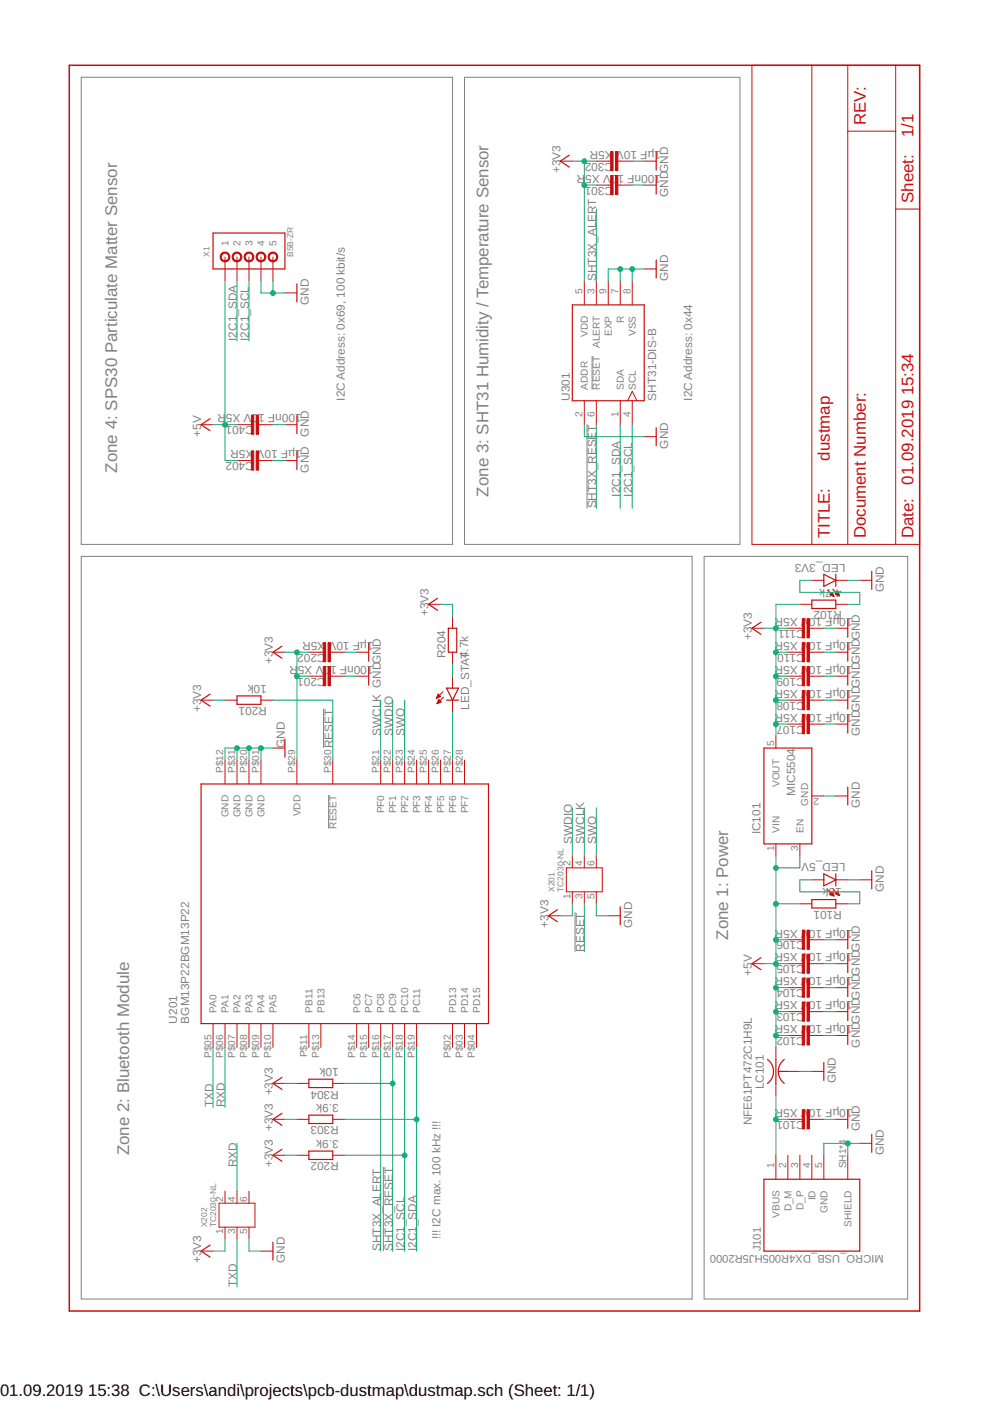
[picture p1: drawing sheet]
<svg xmlns="http://www.w3.org/2000/svg" width="210mm" height="297mm" viewBox="0 0 210 297" stroke-linecap="round" stroke-linejoin="round" font-family="sans-serif">
<path d="M17.2 16.4h78.7v99h-78.7zM98.5 16.4h58.4v99h-58.4zM125.5 75.5v7.1M124.5 90v17.8M17.2 118h129.5v157.4h-129.5zM149.3 118h43.1v157.4h-43.1zM68.6 150.2v8.4M69.7 168.6v7.1M121.9 193.4v8.4M81.3 247.4v17.9" fill="none" stroke="#808080" stroke-width=".21"/>
<path d="M14.7 13.8h180.3v264.2h-180.3z" fill="none" stroke="#c90d0c" stroke-width=".32"/>
<g fill="none" stroke="#c90d0c" stroke-width=".21">
<path d="M159.4 13.8h35.6v101.6h-35.6zM172.1 13.8v101.6M179.7 13.8v101.6M189.9 13.8v101.6M118.8 34.2h2.5M126.4 34.2h3.1M126.4 39.2h3.1M131 34.2h3M131 39.2h3M136.6 34.2h2.5M136.6 39.2h2.5M179.7 27.8h10.2"/>
<path d="M47.7 54.5v5.1M50.2 54.5v5.1M52.8 54.5v5.1M55.3 54.5v5.1M57.9 54.5v5.1M123.9 59.6v5M126.4 59.6v5M129 59.6v5M131.5 59.6v5M134 59.6v5M136.6 57h2.5M189.9 44.3h5.1"/>
<path d="M60.4 62.1h2.5M42.6 90h2.6M50.2 97.6h3.1M50.2 90h3.1M54.8 97.6h3.1M54.8 90h3.1M60.4 97.6h2.5M60.4 90h2.5M123.9 85v5M126.4 85v5M131.5 85v5M133.1 85l.9-2 1 2"/>
<path d="M134 85v5M136.6 92.6h2.5M57.9 138.3h2.5M65.5 138.3h3M70 138.3h3.1M75.6 138.3h2.6M90.9 128.1h2.5M95.9 130.7v2.5M95.9 138.3v2.5M159.4 133.2h2.6M167 133.2h3.1M167 138.3h3.1"/>
<path d="M169.6 128.1h2.5M171.6 133.2h3.1M171.6 138.3h3.1M172.1 123h2.6M175.4 125.1l1.4 1.4M175.9 126.1l.5-.5 .4 .9zM176 126v.1M176.2 125.9v.3M176.3 125.8v.4M176.4 125.6v.7M176.5 125.8v.5M176.6 124.9l1.4 1.4"/>
<path d="M176.7 126.1v.3M176.8 126.3v.1M177.1 126l.5-.5 .4 .8zM177.1 125.9v.1M177.2 133.2h2.5M177.2 138.3h2.5M177.2 128.1h2.5M177.2 123h2.5M177.2 125.8v.2M177.4 125.7v.4M177.5 125.6v.6M177.6 125.5v.7"/>
<path d="M177.7 125.8v.5M177.9 126.1v.2M182.3 123h2.5M42.6 148.4h2.6M47.7 148.4h2.5M55.3 148.4h2.6M57.9 158.6h2.5M65.5 143.4h3M70 143.4h3.1M75.6 143.4h2.6M92.6 147.9v.1M92.7 147.6v.4"/>
<path d="M92.7 149.1v.1M92.8 147.4v.5M92.8 148.8v.3M92.9 147.2l-.4 .9M92.9 147.2l.5 .5-.9 .4M92.9 147.2v.7M92.9 148.5v.6M93 148.3l.5 .5-.9 .4zM93.1 147.3v.5M93.1 148.4v.6M93.2 147.5v.3M93.2 148.5v.5"/>
<path d="M93.3 147.6v.1M93.3 148.6v.3M93.4 148.7v.2M93.9 146.7l-1.4 1.4M94 147.8l-1.4 1.4M95.9 143.4v2.5M95.9 148.4v2.6M164.5 156.1v2.5M167 153.5h3.1M167 148.4h3.1M167 143.4h3.1M171.6 153.5h3.1"/>
<path d="M171.6 148.4h3.1M171.6 143.4h3.1M177.2 153.5h2.5M177.2 148.4h2.5M177.2 143.4h2.5M47.7 161.1v5.1M50.2 161.1v5.1M52.8 161.1v5.1M55.3 161.1v5.1M62.9 161.1v5.1M70.5 161.1v5.1M80.7 161.1v5.1"/>
<path d="M83.2 161.1v5.1M85.8 161.1v5.1M88.3 161.1v5.1M90.9 161.1v5.1M93.4 161.1v5.1M95.9 161.1v5.1M98.5 161.1v5.1M164.5 178.9v2.6M169.6 178.9v2.6M172.1 168.8h2.6M177.2 168.8h2.5M116.3 194.2h2.5"/>
<path d="M120.1 184h7.6v5.1h-7.6zM121.3 181.5v2.5M121.3 189.1v2.5M123.9 181.5v2.5M123.9 189.1v2.5M126.4 181.5v2.5M126.4 189.1v2.5M129 194.2h2.5M167 199.2h3.1M169.6 191.6h2.5M171.6 199.2h3.1M172.1 186.5h2.6"/>
<path d="M175.4 188.6l1.4 1.4M175.9 189.6l.5-.5 .4 .9zM176 189.5v.1M176.2 189.4v.3M176.3 189.2v.5M176.4 189.1v.7M176.5 189.3v.5M176.6 188.4l1.4 1.4M176.7 189.5v.4M176.8 189.8v.1M177.1 189.5l.5-.5 .4 .8zM177.1 189.4v.1"/>
<path d="M177.2 199.2h2.5M177.2 186.5h2.5M177.2 191.6h2.5M177.2 189.3v.2M177.4 189.2v.4M177.5 189v.6M177.6 189v.7M177.7 189.3v.4M177.9 189.6v.2M182.3 186.5h2.5M45.2 217v5.1M47.7 217v5.1"/>
<path d="M50.2 217v5.1M52.8 217v5.1M55.3 217v5.1M57.9 217v5.1M65.5 217v5.1M68 217v5.1M75.6 217v5.1M78.2 217v5.1M80.7 217v5.1M83.2 217v5.1M85.8 217v5.1M88.3 217v5.1"/>
<path d="M95.9 217v5.1M98.5 217v5.1M101 217v5.1M159.4 204.3h2.6M167 204.3h3.1M167 219.5h3.1M167 214.5h3.1M167 209.4h3.1M171.6 204.3h3.1M171.6 219.5h3.1M171.6 214.5h3.1M171.6 209.4h3.1"/>
<path d="M177.2 204.3h2.5M177.2 219.5h2.5M177.2 214.5h2.5M177.2 209.4h2.5M57.9 237.3h2.5M57.9 229.7h2.5M62.9 237.3h2.6M62.9 229.7h2.6M70.5 237.3h2.6M70.5 229.7h2.6M164.5 222.1v2.5M164.5 229.7v2.5"/>
<path d="M167 227.2h2.6M167 237.3h3.1M171.6 237.3h3.1M172.1 227.2h2.6M177.2 237.3h2.5M46.4 255.1h7.7v5.1h-7.7zM47.7 252.6v2.5M50.2 252.6v2.5M52.8 252.6v2.5M57.9 244.9h2.5M62.9 244.9h2.6M70.5 244.9h2.6"/>
<path d="M164.5 244.9v5.1M167 244.9v5.1M169.6 244.9v5.1M172.1 244.9v5.1M174.7 244.9v5.1M179.7 244.9v5.1M182.3 242.4h2.5M42.6 265.3h2.6M47.7 260.2v2.5M50.2 260.2v2.5M52.8 260.2v2.5M55.3 265.3h2.6"/>
</g>
<g fill="none" stroke="#c90d0c" stroke-width=".25">
<path d="M120.7 32.9l-1.9 1.3 1.9 1.2M139.1 32.3v3.8M139.1 37.3v3.8M45.2 49.4h15.2v7.6h-15.2zM139.1 55.1v3.8M62.9 60.2v3.8M121.3 64.6h15.3v20.4h-15.3zM44.5 88.8l-1.9 1.2 1.9 1.3M62.9 88.1v3.8M62.9 95.7v3.8M139.1 90.7v3.8M59.8 137l-1.9 1.3 1.9 1.3"/>
<path d="M78.2 136.4v3.8M92.8 126.9l-1.9 1.2 1.9 1.3M95.1 133.2h1.7v5.1h-1.7zM161.3 131.9l-1.9 1.3 1.9 1.3M172.1 127.2h5.1v1.8h-5.1zM174.7 121.8l2.5 1.2-2.5 1.3zM177.2 121.8v2.5M179.7 131.3v3.8M179.7 136.4v3.8M184.8 121.1v3.8M44.5 147.2l-1.9 1.2 1.9 1.3M50.2 147.6h5.1v1.7h-5.1z"/>
<path d="M60.4 156.7v3.8M78.2 141.5v3.8M94.7 145.9h2.5l-1.3 2.5zM94.7 148.4h2.5M162 158.6h10.1v20.3h-10.1zM179.7 141.5v3.8M179.7 146.5v3.8M179.7 151.6v3.8M42.6 166.2h61v50.8h-61zM179.7 166.9v3.8M118.2 192.9l-1.9 1.3 1.9 1.2M131.5 192.3v3.8"/>
<path d="M172.1 190.7h5.1v1.8h-5.1zM174.7 185.3l2.5 1.2-2.5 1.3zM177.2 185.3v2.5M179.7 197.3v3.8M184.8 184.6v3.8M161.3 203.1l-1.9 1.2 1.9 1.3M179.7 202.4v3.8M179.7 207.5v3.8M179.7 212.6v3.8M179.7 217.6v3.8M59.8 236.1l-1.9 1.2 1.9 1.3M59.8 228.4l-1.9 1.3 1.9 1.3"/>
<path d="M65.5 228.8h5v1.8h-5zM65.5 236.4h5v1.8h-5zM162.7 224.6a3.2 3.2 0 0 1 0 5.1M164.5 224.6v5.1M165.1 227.2h1.9M166.3 224.6a3.2 3.2 0 0 0 0 5.1M174.7 225.3v3.8M179.7 235.4v3.8M59.8 243.7l-1.9 1.2 1.9 1.3M65.5 244.1h5v1.7h-5zM162 250h20.3v15.3h-20.3zM184.8 240.5v3.8"/>
<path d="M44.5 264l-1.9 1.3 1.9 1.2M57.9 263.4v3.8"/>
</g>
<g fill="#c90d0c" stroke="#c90d0c" stroke-width=".21">
<path d="M171.1 217.5h.5v4.1h-.5z"/>
<path d="M170.1 217.5h.5v4.1h-.5z"/>
<path d="M171.1 212.4h.5v4.1h-.5z"/>
<path d="M170.1 212.4h.5v4.1h-.5z"/>
<path d="M171.1 207.4h.5v4h-.5z"/>
<path d="M170.1 207.4h.5v4h-.5z"/>
<path d="M171.1 202.3h.5v4.1h-.5z"/>
<path d="M170.1 202.3h.5v4.1h-.5z"/>
<path d="M171.1 151.5h.5v4.1h-.5z"/>
<path d="M170.1 151.5h.5v4.1h-.5z"/>
<path d="M171.1 146.4h.5v4.1h-.5z"/>
<path d="M170.1 146.4h.5v4.1h-.5z"/>
<path d="M171.1 141.3h.5v4.1h-.5z"/>
<path d="M170.1 141.3h.5v4.1h-.5z"/>
<path d="M171.1 136.2h.5v4.1h-.5z"/>
<path d="M170.1 136.2h.5v4.1h-.5z"/>
<path d="M171.1 235.3h.5v4.1h-.5z"/>
<path d="M170.1 235.3h.5v4.1h-.5z"/>
<path d="M171.1 197.2h.5v4.1h-.5z"/>
<path d="M170.1 197.2h.5v4.1h-.5z"/>
<path d="M171.1 131.2h.5v4h-.5z"/>
<path d="M170.1 131.2h.5v4h-.5z"/>
<path d="M130.5 32.1h.5v4.1h-.5z"/>
<path d="M129.5 32.1h.5v4.1h-.5z"/>
<path d="M130.5 37.2h.5v4.1h-.5z"/>
<path d="M129.5 37.2h.5v4.1h-.5z"/>
<path d="M69.6 141.3h.5v4.1h-.5z"/>
<path d="M68.5 141.3h.5v4.1h-.5z"/>
<path d="M69.6 136.2h.5v4.1h-.5z"/>
<path d="M68.5 136.2h.5v4.1h-.5z"/>
<path d="M54.3 95.6h.5v4.1h-.5z"/>
<path d="M53.3 95.6h.5v4.1h-.5z"/>
<path d="M54.3 88h.5v4.1h-.5z"/>
<path d="M53.3 88h.5v4.1h-.5z"/>
</g>
<g fill="#c90d0c" stroke="#c90d0c" stroke-width=".21">
<path d="M47 53.7a1.04 1.04 0 0 1 1.7 .4 1.04 1.04 0 0 1-1 1.4v-.2a.79 .79 0 0 1-.7-1.1 .79 .79 0 0 1 1.3-.3 .79 .79 0 0 1-.4 1.3l-.2 .1v.2a1.04 1.04 0 0 1-1-.6 1.04 1.04 0 0 1 .3-1.2z" fill-rule="evenodd"/>
<path d="M49.5 53.7a1.04 1.04 0 0 1 1.7 .4 1.04 1.04 0 0 1-1 1.4v-.2a.79 .79 0 0 1-.7-1.1 .79 .79 0 0 1 1.3-.3 .79 .79 0 0 1-.3 1.3l-.3 .1v.2a1.04 1.04 0 0 1-.9-.6 1.04 1.04 0 0 1 .2-1.2z" fill-rule="evenodd"/>
<path d="M52.1 53.7a1.04 1.04 0 0 1 1.6 .4 1.04 1.04 0 0 1-.9 1.4v-.2a.79 .79 0 0 1-.8-1.1 .79 .79 0 0 1 1.3-.3 .79 .79 0 0 1-.3 1.3l-.2 .1v.2a1.04 1.04 0 0 1-1-.6 1.04 1.04 0 0 1 .3-1.2z" fill-rule="evenodd"/>
<path d="M54.6 53.7a1.04 1.04 0 0 1 1.7 .4 1.04 1.04 0 0 1-1 1.4v-.2a.79 .79 0 0 1-.7-1.1 .79 .79 0 0 1 1.3-.3 .79 .79 0 0 1-.3 1.3l-.3 .1v.2a1.04 1.04 0 0 1-.9-.6 1.04 1.04 0 0 1 .2-1.2z" fill-rule="evenodd"/>
<path d="M57.1 53.7a1.04 1.04 0 0 1 1.7 .4 1.04 1.04 0 0 1-.9 1.4v-.2a.79 .79 0 0 1-.8-1.1 .79 .79 0 0 1 1.3-.3 .79 .79 0 0 1-.3 1.3l-.2 .1v.2a1.04 1.04 0 0 1-1-.6 1.04 1.04 0 0 1 .2-1.2z" fill-rule="evenodd"/>
</g>
<g fill="none" stroke="#0dab76" stroke-width=".21">
<path d="M121.3 34.2h5.1M123.9 39.2h2.5M123.9 34.2v25.4M134 34.2h2.6M134 39.2h2.6M47.7 59.6v38h2.5M50.2 59.6v12.7M52.8 59.6v12.7M55.3 59.6v2.5h5.1M57.9 59.6v2.5M126.4 44.3v15.3M131.5 57v2.6"/>
<path d="M134 57v2.6M136.6 57h-7.6v2.6M45.2 90h5M57.9 90h2.5M57.9 97.6h2.5M123.9 90v2.6h12.7M126.4 90v17.8M131.5 90v17.8M134 90v17.8M60.4 138.3h5.1M62.9 138.3v22.8M73.1 138.3h2.5"/>
<path d="M93.4 128.1h2.5v2.6M162 133.2h5M164.5 138.3h2.5M169.6 128.1h-5.1v28M172.1 123h-2.5v2.6h12.7v2.5h-2.6M174.7 138.3h2.5M174.7 133.2h2.5M179.7 123h2.6M45.2 148.4h2.5M50.2 158.6v2.5M52.8 158.6v2.5M55.3 158.6v2.5"/>
<path d="M57.9 158.6h-10.2v2.5M57.9 148.4h12.6v12.7M62.9 143.4h2.6M73.1 143.4h2.5M80.7 148.4v12.7M83.2 148.4v12.7M85.8 148.4v12.7M95.9 140.8v2.6M95.9 151v10.1M164.5 153.5h2.5M164.5 148.4h2.5M164.5 143.4h2.5"/>
<path d="M174.7 153.5h2.5M174.7 148.4h2.5M174.7 143.4h2.5M121.3 171.3v10.2M123.9 171.3v10.2M126.4 171.3v10.2M174.7 168.8h2.5M121.3 191.6v2.6h-2.5M123.9 191.6v10.2M126.4 191.6v2.6h2.6M164.5 181.5v40.6M164.5 199.2h2.5"/>
<path d="M164.5 191.6h5.1M169.6 181.5v2.5h-5.1M172.1 186.5h-2.5v2.6h12.7v2.5h-2.6M174.7 199.2h2.5M179.7 186.5h2.6M162 204.3h5M164.5 219.5h2.5M164.5 214.5h2.5M164.5 209.4h2.5M174.7 204.3h2.5M174.7 219.5h2.5M174.7 214.5h2.5"/>
<path d="M174.7 209.4h2.5M45.2 222.1v12.7M47.7 222.1v12.7M60.4 237.3h2.5M60.4 229.7h2.5M73.1 237.3h15.2M73.1 229.7h10.1M80.7 222.1v43.2M83.2 222.1v43.2M85.8 222.1v43.2M88.3 222.1v43.2M164.5 232.2v12.7"/>
<path d="M164.5 237.3h2.5M169.6 227.2h2.5M174.7 237.3h2.5M50.2 242.4v10.2M60.4 244.9h2.5M73.1 244.9h12.7M179.7 242.4v2.5M182.3 242.4h-7.6v2.5M47.7 262.7v2.6h-2.5M50.2 262.7v10.2M52.8 262.7v2.6h2.5"/>
</g>
<g fill="#0dab76" stroke="#0dab76" stroke-width=".21">
<circle cx="164.5" cy="204.3" r=".51"/>
<circle cx="164.5" cy="184" r=".51"/>
<circle cx="164.5" cy="219.6" r=".51"/>
<circle cx="164.5" cy="214.5" r=".51"/>
<circle cx="164.5" cy="209.4" r=".51"/>
<circle cx="164.5" cy="199.3" r=".51"/>
<circle cx="164.5" cy="191.6" r=".51"/>
<circle cx="47.7" cy="90.1" r=".51"/>
<circle cx="179.7" cy="242.4" r=".51"/>
<circle cx="134" cy="57" r=".51"/>
<circle cx="131.5" cy="57" r=".51"/>
<circle cx="50.2" cy="158.6" r=".51"/>
<circle cx="52.8" cy="158.6" r=".51"/>
<circle cx="55.3" cy="158.6" r=".51"/>
<circle cx="57.9" cy="62.1" r=".51"/>
<circle cx="164.5" cy="237.3" r=".51"/>
<circle cx="164.5" cy="153.5" r=".51"/>
<circle cx="164.5" cy="148.5" r=".51"/>
<circle cx="164.5" cy="143.4" r=".51"/>
<circle cx="164.5" cy="138.3" r=".51"/>
<circle cx="164.5" cy="133.2" r=".51"/>
<circle cx="123.9" cy="34.2" r=".51"/>
<circle cx="123.9" cy="39.3" r=".51"/>
<circle cx="62.9" cy="143.4" r=".51"/>
<circle cx="62.9" cy="138.3" r=".51"/>
<circle cx="85.8" cy="245" r=".51"/>
<circle cx="88.3" cy="237.3" r=".51"/>
<circle cx="83.2" cy="229.7" r=".51"/>
</g>
<g font-size="3.6" fill="#c90d0c">
<text x="183.6" y="26.5" transform="rotate(-90 183.6 26.5)">REV:</text>
<text x="193.7" y="29.1" transform="rotate(-90 193.7 29.1)">1/1</text>
<text x="193.7" y="43.1" transform="rotate(-90 193.7 43.1)">Sheet:</text>
<text x="193.7" y="83.8" transform="rotate(-90 193.7 83.8)">15:34</text>
<text x="175.9" y="97.7" transform="rotate(-90 175.9 97.7)">dustmap</text>
<text x="193.7" y="102.7" transform="rotate(-90 193.7 102.7)">01.09.2019</text>
<text x="175.9" y="114.2" transform="rotate(-90 175.9 114.2)">TITLE:</text>
<text x="183.6" y="114.2" transform="rotate(-90 183.6 114.2)">Document Number:</text>
<text x="193.7" y="114.2" transform="rotate(-90 193.7 114.2)">Date:</text>
</g>
<g font-size="3.6" fill="#808080">
<text x="24.9" y="100.2" transform="rotate(-90 24.9 100.2)">Zone 4: SPS30 Particulate Matter Sensor</text>
<text x="103.6" y="105.3" transform="rotate(-90 103.6 105.3)">Zone 3: SHT31 Humidity / Temperature Sensor</text>
<text x="154.4" y="199.2" transform="rotate(-90 154.4 199.2)">Zone 1: Power</text>
<text x="27.4" y="244.9" transform="rotate(-90 27.4 244.9)">Zone 2: Bluetooth Module</text>
</g>
<g font-size="3.5">
<text x="0" y="296">01.09.2019</text>
<text x="18.7" y="296">15:38 C:\Users\andi\projects\pcb-dustmap\dustmap.sch (Sheet: 1/1)</text>
</g>
<g font-size="2.5" fill="#808080">
<text x="130" y="34.5" transform="rotate(-180 130 34.5)">C302</text>
<text x="140.1" y="32" transform="rotate(-180 140.1 32)">1µF 10V X5R</text>
<text x="118.8" y="36.7" transform="rotate(-90 118.8 36.7)">+3V3</text>
<text x="130" y="39.6" transform="rotate(-180 130 39.6)">C301</text>
<text x="140.1" y="37.1" transform="rotate(-180 140.1 37.1)">100nF 10V X5R</text>
<text x="141.7" y="41.8" transform="rotate(-90 141.7 41.8)">GNDGND</text>
<text x="126.4" y="59.6" transform="rotate(-90 126.4 59.6)">SHT3X_ALERT</text>
<text x="141.7" y="59.6" transform="rotate(-90 141.7 59.6)">GND</text>
<text x="65.5" y="64.6" transform="rotate(-90 65.5 64.6)">GND</text>
<text x="50.2" y="72.3" transform="rotate(-90 50.2 72.3)">I2C1_SDA</text>
<text x="52.8" y="72.3" transform="rotate(-90 52.8 72.3)">I2C1_SCL</text>
<text x="64" y="87.9" transform="rotate(-180 64 87.9)">100nF 10V X5R</text>
<text x="73.1" y="85" transform="rotate(-90 73.1 85)">I2C Address: 0x69, 100 kbit/s</text>
<text x="120.8" y="85" transform="rotate(-90 120.8 85)">U301</text>
<text x="139.1" y="85" transform="rotate(-90 139.1 85)">SHT31-DIS-B</text>
<text x="146.7" y="85" transform="rotate(-90 146.7 85)">I2C Address: 0x44</text>
<text x="42.6" y="92.6" transform="rotate(-90 42.6 92.6)">+5V</text>
<text x="53.8" y="90.4" transform="rotate(-180 53.8 90.4)">C401</text>
<text x="64" y="95.5" transform="rotate(-180 64 95.5)">1µF 10V X5R</text>
<text x="65.5" y="92.6" transform="rotate(-90 65.5 92.6)">GND</text>
<text x="141.7" y="95.1" transform="rotate(-90 141.7 95.1)">GND</text>
<text x="53.8" y="98" transform="rotate(-180 53.8 98)">C402</text>
<text x="65.5" y="100.2" transform="rotate(-90 65.5 100.2)">GND</text>
<text x="126.4" y="107.8" transform="rotate(-90 126.4 107.8)">SHT3X_RESET</text>
<text x="131.5" y="105.3" transform="rotate(-90 131.5 105.3)">I2C1_SDA</text>
<text x="134" y="105.3" transform="rotate(-90 134 105.3)">I2C1_SCL</text>
<text x="179.2" y="119.5" transform="rotate(-180 179.2 119.5)">LED_3V3</text>
<text x="178.5" y="124.8" transform="rotate(-180 178.5 124.8)">4.7k</text>
<text x="187.4" y="125.6" transform="rotate(-90 187.4 125.6)">GND</text>
<text x="90.9" y="130.7" transform="rotate(-90 90.9 130.7)">+3</text>
<text x="90.9" y="127.8" transform="rotate(-90 90.9 127.8)">V3</text>
<text x="178.5" y="129.6" transform="rotate(-180 178.5 129.6)">R102</text>
<text x="180.8" y="131" transform="rotate(-180 180.8 131)">10µF 10V X5R</text>
<text x="79.2" y="136.1" transform="rotate(-180 79.2 136.1)">1µF 10V X5R</text>
<text x="159.4" y="135.7" transform="rotate(-90 159.4 135.7)">+3</text>
<text x="159.4" y="132.9" transform="rotate(-90 159.4 132.9)">V3</text>
<text x="170.6" y="133.6" transform="rotate(-180 170.6 133.6)">C111</text>
<text x="180.8" y="136.1" transform="rotate(-180 180.8 136.1)">10µF 10V X5R</text>
<text x="57.9" y="140.8" transform="rotate(-90 57.9 140.8)">+3V3</text>
<text x="69" y="143.7" transform="rotate(-180 69 143.7)">C201</text>
<text x="69" y="138.7" transform="rotate(-180 69 138.7)">C202</text>
<text x="79.2" y="141.2" transform="rotate(-180 79.2 141.2)">100nF 10V X5R</text>
<text x="94.5" y="139.6" transform="rotate(-90 94.5 139.6)">R204</text>
<text x="99.3" y="139.6" transform="rotate(-90 99.3 139.6)">4.7k</text>
<text x="170.6" y="143.7" transform="rotate(-180 170.6 143.7)">C109</text>
<text x="170.6" y="138.7" transform="rotate(-180 170.6 138.7)">C110</text>
<text x="180.8" y="141.2" transform="rotate(-180 180.8 141.2)">10µF 10V X5R</text>
<text x="56.6" y="145.1" transform="rotate(-180 56.6 145.1)">10k</text>
<text x="56.6" y="149.9" transform="rotate(-180 56.6 149.9)">R201</text>
<text x="170.6" y="148.8" transform="rotate(-180 170.6 148.8)">C108</text>
<text x="180.8" y="146.3" transform="rotate(-180 180.8 146.3)">10µF 10V X5R</text>
<text x="42.6" y="151" transform="rotate(-90 42.6 151)">+3V3</text>
<text x="99.5" y="150.5" transform="rotate(-90 99.5 150.5)">LED_STAT</text>
<text x="170.6" y="153.9" transform="rotate(-180 170.6 153.9)">C107</text>
<text x="180.8" y="151.4" transform="rotate(-180 180.8 151.4)">10µF 10V X5R</text>
<text x="60.4" y="158.6" transform="rotate(-90 60.4 158.6)">GND</text>
<text x="70.6" y="158.6" transform="rotate(-90 70.6 158.6)">RESET</text>
<text x="80.7" y="156.1" transform="rotate(-90 80.7 156.1)">SWCLK GNDGND</text>
<text x="83.3" y="156.1" transform="rotate(-90 83.3 156.1)">SWDIO</text>
<text x="85.8" y="156.1" transform="rotate(-90 85.8 156.1)">SWO</text>
<text x="182.3" y="156.1" transform="rotate(-90 182.3 156.1)">GNDGNDGNDGNDGND</text>
<text x="168.6" y="168.8" transform="rotate(-90 168.6 168.8)">MIC5504</text>
<text x="182.3" y="171.3" transform="rotate(-90 182.3 171.3)">GND</text>
<text x="121.3" y="178.9" transform="rotate(-90 121.3 178.9)">SWDIO</text>
<text x="123.9" y="178.9" transform="rotate(-90 123.9 178.9)">SWCLK</text>
<text x="126.4" y="178.9" transform="rotate(-90 126.4 178.9)">SWO</text>
<text x="161.2" y="176.9" transform="rotate(-90 161.2 176.9)">IC101</text>
<text x="179.2" y="183" transform="rotate(-180 179.2 183)">LED_5V</text>
<text x="178.5" y="188.3" transform="rotate(-180 178.5 188.3)">10k</text>
<text x="187.4" y="189.1" transform="rotate(-90 187.4 189.1)">GND</text>
<text x="116.3" y="196.7" transform="rotate(-90 116.3 196.7)">+3V3</text>
<text x="134" y="196.7" transform="rotate(-90 134 196.7)">GND</text>
<text x="178.5" y="193.1" transform="rotate(-180 178.5 193.1)">R101</text>
<text x="180.8" y="197.1" transform="rotate(-180 180.8 197.1)">10µF 10V X5R</text>
<text x="123.9" y="201.8" transform="rotate(-90 123.9 201.8)">RESET</text>
<text x="159.4" y="204" transform="rotate(-90 159.4 204)">V</text>
<text x="170.6" y="199.6" transform="rotate(-180 170.6 199.6)">C106</text>
<text x="180.8" y="202.2" transform="rotate(-180 180.8 202.2)">10µF 10V X5R</text>
<text x="159.4" y="206.9" transform="rotate(-90 159.4 206.9)">+5</text>
<text x="170.6" y="209.8" transform="rotate(-180 170.6 209.8)">C104</text>
<text x="170.6" y="204.7" transform="rotate(-180 170.6 204.7)">C105</text>
<text x="180.8" y="207.2" transform="rotate(-180 180.8 207.2)">10µF 10V X5R</text>
<text x="170.6" y="214.9" transform="rotate(-180 170.6 214.9)">C103</text>
<text x="180.8" y="212.3" transform="rotate(-180 180.8 212.3)">10µF 10V X5R</text>
<text x="37.5" y="217" transform="rotate(-90 37.5 217)">U201</text>
<text x="40.1" y="217" transform="rotate(-90 40.1 217)">BGM13P22BGM13P22</text>
<text x="170.6" y="219.9" transform="rotate(-180 170.6 219.9)">C102</text>
<text x="180.8" y="217.4" transform="rotate(-180 180.8 217.4)">10µF 10V X5R</text>
<text x="71.8" y="226.4" transform="rotate(-180 71.8 226.4)">10k</text>
<text x="182.3" y="222.1" transform="rotate(-90 182.3 222.1)">GNDGNDGNDGNDGND</text>
<text x="71.8" y="231.2" transform="rotate(-180 71.8 231.2)">R304</text>
<text x="162" y="231" transform="rotate(-90 162 231)">LC101</text>
<text x="177.2" y="229.7" transform="rotate(-90 177.2 229.7)">GND</text>
<text x="45.2" y="234.8" transform="rotate(-90 45.2 234.8)">TXD</text>
<text x="47.7" y="234.8" transform="rotate(-90 47.7 234.8)">RXD</text>
<text x="71.8" y="234" transform="rotate(-180 71.8 234)">3.9k</text>
<text x="71.8" y="238.8" transform="rotate(-180 71.8 238.8)">R303</text>
<text x="159.4" y="238.6" transform="rotate(-90 159.4 238.6)">NFE61PT472C1H9L</text>
<text x="170.6" y="237.7" transform="rotate(-180 170.6 237.7)">C101</text>
<text x="180.8" y="235.2" transform="rotate(-180 180.8 235.2)">10µF 10V X5R</text>
<text x="182.3" y="239.9" transform="rotate(-90 182.3 239.9)">GND</text>
<text x="71.8" y="241.6" transform="rotate(-180 71.8 241.6)">3.9k</text>
<text x="187.4" y="244.9" transform="rotate(-90 187.4 244.9)">GND</text>
<text x="50.2" y="247.5" transform="rotate(-90 50.2 247.5)">RXD</text>
<text x="57.9" y="247.5" transform="rotate(-90 57.9 247.5)">+3V3 +3V3 +3V3</text>
<text x="71.8" y="246.4" transform="rotate(-180 71.8 246.4)">R202</text>
<text x="93.4" y="262.7" transform="rotate(-90 93.4 262.7)">!!! I2C max. 100 kHz !!!</text>
<text x="42.6" y="267.8" transform="rotate(-90 42.6 267.8)">+3V3</text>
<text x="60.4" y="267.8" transform="rotate(-90 60.4 267.8)">GND</text>
<text x="80.7" y="265.3" transform="rotate(-90 80.7 265.3)">SHT3X_ALERT</text>
<text x="83.3" y="265.3" transform="rotate(-90 83.3 265.3)">SHT3X_RESET</text>
<text x="85.8" y="265.3" transform="rotate(-90 85.8 265.3)">I2C1_SCL</text>
<text x="88.3" y="265.3" transform="rotate(-90 88.3 265.3)">I2C1_SDA</text>
<text x="50.2" y="272.9" transform="rotate(-90 50.2 272.9)">TXD</text>
</g>
<g font-size="2.4" fill="#808080">
<text x="161.3" y="265.3" transform="rotate(-90 161.3 265.3)">J101</text>
<text x="187.4" y="266.1" transform="rotate(-180 187.4 266.1)">MICRO_USB_DX4R005HJ5R2000</text>
</g>
<g font-size="2.1" fill="#808080">
<text x="48.5" y="52.1" transform="rotate(-90 48.5 52.1)">1</text>
<text x="51" y="52.1" transform="rotate(-90 51 52.1)">2</text>
<text x="53.5" y="52.1" transform="rotate(-90 53.5 52.1)">3</text>
<text x="56.1" y="52.1" transform="rotate(-90 56.1 52.1)">4</text>
<text x="58.6" y="52.1" transform="rotate(-90 58.6 52.1)">5</text>
<text x="123.5" y="62.3" transform="rotate(-90 123.5 62.3)">5</text>
<text x="126.1" y="62.3" transform="rotate(-90 126.1 62.3)">3</text>
<text x="128.6" y="62.3" transform="rotate(-90 128.6 62.3)">9</text>
<text x="131.1" y="62.3" transform="rotate(-90 131.1 62.3)">7</text>
<text x="133.7" y="62.3" transform="rotate(-90 133.7 62.3)">8</text>
<text x="124.6" y="71.5" transform="rotate(-90 124.6 71.5)">VDD</text>
<text x="129.7" y="71.2" transform="rotate(-90 129.7 71.2)">EXP</text>
<text x="132.3" y="68.5" transform="rotate(-90 132.3 68.5)">R</text>
<text x="134.8" y="71.2" transform="rotate(-90 134.8 71.2)">VSS</text>
<text x="127.2" y="73.8" transform="rotate(-90 127.2 73.8)">ALERT</text>
<text x="124.6" y="82.6" transform="rotate(-90 124.6 82.6)">ADDR</text>
<text x="127.2" y="82.6" transform="rotate(-90 127.2 82.6)">RESET</text>
<text x="132.3" y="82.6" transform="rotate(-90 132.3 82.6)">SDA</text>
<text x="134.8" y="82.6" transform="rotate(-90 134.8 82.6)">SCL</text>
<text x="123.5" y="88.5" transform="rotate(-90 123.5 88.5)">2</text>
<text x="126.1" y="88.5" transform="rotate(-90 126.1 88.5)">6</text>
<text x="131.1" y="88.5" transform="rotate(-90 131.1 88.5)">1</text>
<text x="133.7" y="88.5" transform="rotate(-90 133.7 88.5)">4</text>
<text x="164.2" y="158.2" transform="rotate(-90 164.2 158.2)">5</text>
<text x="47.3" y="163.9" transform="rotate(-90 47.3 163.9)">P$12</text>
<text x="49.9" y="163.9" transform="rotate(-90 49.9 163.9)">P$31</text>
<text x="52.4" y="163.9" transform="rotate(-90 52.4 163.9)">P$20</text>
<text x="55" y="163.9" transform="rotate(-90 55 163.9)">P$01</text>
<text x="62.6" y="163.9" transform="rotate(-90 62.6 163.9)">P$29</text>
<text x="70.2" y="163.9" transform="rotate(-90 70.2 163.9)">P$30</text>
<text x="80.4" y="163.9" transform="rotate(-90 80.4 163.9)">P$21</text>
<text x="82.9" y="163.9" transform="rotate(-90 82.9 163.9)">P$22</text>
<text x="85.4" y="163.9" transform="rotate(-90 85.4 163.9)">P$23</text>
<text x="88" y="163.9" transform="rotate(-90 88 163.9)">P$24</text>
<text x="90.5" y="163.9" transform="rotate(-90 90.5 163.9)">P$25</text>
<text x="93.1" y="163.9" transform="rotate(-90 93.1 163.9)">P$26</text>
<text x="95.6" y="163.9" transform="rotate(-90 95.6 163.9)">P$27</text>
<text x="98.1" y="163.9" transform="rotate(-90 98.1 163.9)">P$28</text>
<text x="165.3" y="166.9" transform="rotate(-90 165.3 166.9)">VOUT</text>
<text x="48.5" y="173.3" transform="rotate(-90 48.5 173.3)">GND</text>
<text x="51" y="173.3" transform="rotate(-90 51 173.3)">GND</text>
<text x="53.5" y="173.3" transform="rotate(-90 53.5 173.3)">GND</text>
<text x="56.1" y="173.3" transform="rotate(-90 56.1 173.3)">GND</text>
<text x="63.7" y="173.1" transform="rotate(-90 63.7 173.1)">VDD</text>
<text x="81.5" y="172.5" transform="rotate(-90 81.5 172.5)">PF0</text>
<text x="84" y="172.5" transform="rotate(-90 84 172.5)">PF1</text>
<text x="86.6" y="172.5" transform="rotate(-90 86.6 172.5)">PF2</text>
<text x="89.1" y="172.5" transform="rotate(-90 89.1 172.5)">PF3</text>
<text x="91.6" y="172.5" transform="rotate(-90 91.6 172.5)">PF4</text>
<text x="94.2" y="172.5" transform="rotate(-90 94.2 172.5)">PF5</text>
<text x="96.7" y="172.5" transform="rotate(-90 96.7 172.5)">PF6</text>
<text x="99.3" y="172.5" transform="rotate(-90 99.3 172.5)">PF7</text>
<text x="171.4" y="170.8" transform="rotate(-90 171.4 170.8)">GND</text>
<text x="173.7" y="169.1" transform="rotate(-180 173.7 169.1)">2</text>
<text x="71.3" y="175.7" transform="rotate(-90 71.3 175.7)">RESET</text>
<text x="165.3" y="176.6" transform="rotate(-90 165.3 176.6)">VIN</text>
<text x="170.4" y="176.6" transform="rotate(-90 170.4 176.6)">EN</text>
<text x="121" y="183.6" transform="rotate(-90 121 183.6)">2</text>
<text x="123.5" y="183.6" transform="rotate(-90 123.5 183.6)">4</text>
<text x="126.1" y="183.6" transform="rotate(-90 126.1 183.6)">6</text>
<text x="164.2" y="180.5" transform="rotate(-90 164.2 180.5)">1</text>
<text x="169.2" y="180.5" transform="rotate(-90 169.2 180.5)">3</text>
<text x="121" y="190.6" transform="rotate(-90 121 190.6)">1</text>
<text x="123.5" y="190.6" transform="rotate(-90 123.5 190.6)">3</text>
<text x="126.1" y="190.6" transform="rotate(-90 126.1 190.6)">5</text>
<text x="45.9" y="214.7" transform="rotate(-90 45.9 214.7)">PA0</text>
<text x="48.5" y="214.7" transform="rotate(-90 48.5 214.7)">PA1</text>
<text x="51" y="214.7" transform="rotate(-90 51 214.7)">PA2</text>
<text x="53.5" y="214.7" transform="rotate(-90 53.5 214.7)">PA3</text>
<text x="56.1" y="214.7" transform="rotate(-90 56.1 214.7)">PA4</text>
<text x="58.6" y="214.7" transform="rotate(-90 58.6 214.7)">PA5</text>
<text x="66.2" y="214.7" transform="rotate(-90 66.2 214.7)">PB11</text>
<text x="68.8" y="214.7" transform="rotate(-90 68.8 214.7)">PB13</text>
<text x="76.4" y="214.7" transform="rotate(-90 76.4 214.7)">PC6</text>
<text x="78.9" y="214.7" transform="rotate(-90 78.9 214.7)">PC7</text>
<text x="81.5" y="214.7" transform="rotate(-90 81.5 214.7)">PC8</text>
<text x="84" y="214.7" transform="rotate(-90 84 214.7)">PC9</text>
<text x="86.6" y="214.7" transform="rotate(-90 86.6 214.7)">PC10</text>
<text x="89.1" y="214.7" transform="rotate(-90 89.1 214.7)">PC11</text>
<text x="96.7" y="214.7" transform="rotate(-90 96.7 214.7)">PD13</text>
<text x="99.3" y="214.7" transform="rotate(-90 99.3 214.7)">PD14</text>
<text x="101.8" y="214.7" transform="rotate(-90 101.8 214.7)">PD15</text>
<text x="44.8" y="224.3" transform="rotate(-90 44.8 224.3)">P$05</text>
<text x="47.3" y="224.3" transform="rotate(-90 47.3 224.3)">P$06</text>
<text x="49.9" y="224.3" transform="rotate(-90 49.9 224.3)">P$07</text>
<text x="52.4" y="224.3" transform="rotate(-90 52.4 224.3)">P$08</text>
<text x="55" y="224.3" transform="rotate(-90 55 224.3)">P$09</text>
<text x="57.5" y="224.3" transform="rotate(-90 57.5 224.3)">P$10</text>
<text x="65.1" y="224.2" transform="rotate(-90 65.1 224.2)">P$11</text>
<text x="67.7" y="224.3" transform="rotate(-90 67.7 224.3)">P$13</text>
<text x="75.3" y="224.3" transform="rotate(-90 75.3 224.3)">P$14</text>
<text x="77.8" y="224.3" transform="rotate(-90 77.8 224.3)">P$15</text>
<text x="80.4" y="224.3" transform="rotate(-90 80.4 224.3)">P$16</text>
<text x="82.9" y="224.3" transform="rotate(-90 82.9 224.3)">P$17</text>
<text x="85.4" y="224.3" transform="rotate(-90 85.4 224.3)">P$18</text>
<text x="88" y="224.3" transform="rotate(-90 88 224.3)">P$19</text>
<text x="95.6" y="224.3" transform="rotate(-90 95.6 224.3)">P$02</text>
<text x="98.1" y="224.3" transform="rotate(-90 98.1 224.3)">P$03</text>
<text x="100.7" y="224.3" transform="rotate(-90 100.7 224.3)">P$04</text>
<text x="164.2" y="247.7" transform="rotate(-90 164.2 247.7)">1</text>
<text x="166.7" y="247.7" transform="rotate(-90 166.7 247.7)">2</text>
<text x="169.2" y="247.7" transform="rotate(-90 169.2 247.7)">3</text>
<text x="171.8" y="247.7" transform="rotate(-90 171.8 247.7)">4</text>
<text x="174.3" y="247.7" transform="rotate(-90 174.3 247.7)">5</text>
<text x="179.4" y="247.7" transform="rotate(-90 179.4 247.7)">SH1*4</text>
<text x="47.3" y="254.7" transform="rotate(-90 47.3 254.7)">2</text>
<text x="49.9" y="254.7" transform="rotate(-90 49.9 254.7)">4</text>
<text x="52.4" y="254.7" transform="rotate(-90 52.4 254.7)">6</text>
<text x="167.8" y="256.8" transform="rotate(-90 167.8 256.8)">D_M</text>
<text x="170.4" y="256.5" transform="rotate(-90 170.4 256.5)">D_P</text>
<text x="172.9" y="254.5" transform="rotate(-90 172.9 254.5)">ID</text>
<text x="175.4" y="257.1" transform="rotate(-90 175.4 257.1)">GND</text>
<text x="47.3" y="261.7" transform="rotate(-90 47.3 261.7)">1</text>
<text x="49.9" y="261.7" transform="rotate(-90 49.9 261.7)">3</text>
<text x="52.4" y="261.7" transform="rotate(-90 52.4 261.7)">5</text>
<text x="165.3" y="258.2" transform="rotate(-90 165.3 258.2)">VBUS</text>
<text x="180.5" y="260.1" transform="rotate(-90 180.5 260.1)">SHIELD</text>
</g>
<g font-size="1.8" fill="#808080">
<text x="44.4" y="54.5" transform="rotate(-90 44.4 54.5)">X1</text>
<text x="62.2" y="54.5" transform="rotate(-90 62.2 54.5)">B5B-ZR</text>
<text x="117.5" y="189.1" transform="rotate(-90 117.5 189.1)">X201</text>
<text x="119.4" y="189.1" transform="rotate(-90 119.4 189.1)">TC2030-NL</text>
<text x="43.9" y="260.2" transform="rotate(-90 43.9 260.2)">X202</text>
<text x="45.8" y="260.2" transform="rotate(-90 45.8 260.2)">TC2030-NL</text>
</g>
</svg>
